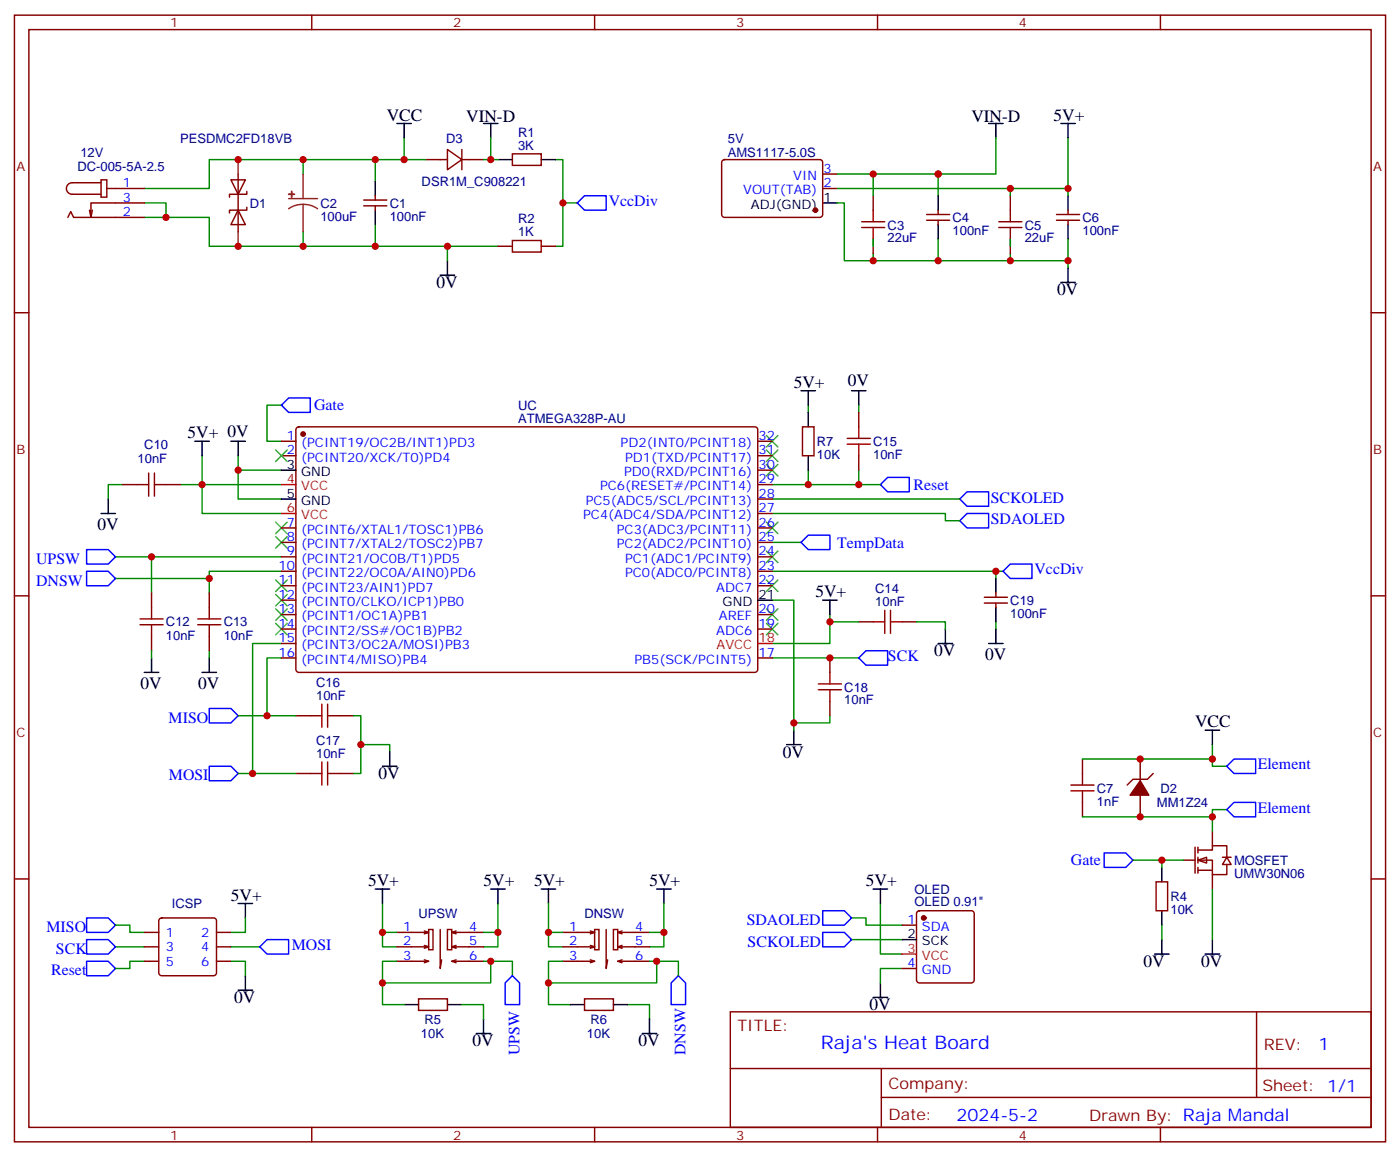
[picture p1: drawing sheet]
<svg xmlns="http://www.w3.org/2000/svg" width="342mm" height="283mm" viewBox="0 0 342 283" stroke-linecap="round" stroke-linejoin="round" font-family="sans-serif">
<g fill="none" stroke="#870000" stroke-width=".35">
<path d="M3.5 3.7h335.2v275.2h-335.2zM7.1 7.2h328v268.1h-328zM76.2 3.7v3.5M145.3 3.7v3.5M214.5 3.7v3.5M283.6 3.7v3.5M56.4 43.9h3.6l-1.8 3.5zM58.2 51.3l1.8 3.6h-3.6zM58.2 42.5v14.1M60.3 46.7v.7h-4.2v.8M60.3 50.6v.7h-4.2v.7M213.4 47.8v3.5"/>
<path d="M213.4 58.4v3.5M226.5 52.4h5.6M226.5 53.8h5.6M229.3 51.3v1.1M229.3 53.8v1.1M246.9 47.8v3.5M246.9 58.4v3.5M3.5 76.4h3.6M335.1 76.4h3.6M196.1 104.2h2.9v7.1h-2.9zM209.9 100.7v3.5M209.9 111.3v3.5"/>
<path d="M3.5 145.5h3.6M37 144.8v3.5M37 155.4v3.5M51.2 144.8v3.5M51.2 155.4v3.5M240.6 147.3h5.6M240.6 145.9h5.6M243.4 144.8v1.1M243.4 147.3v1M335.1 145.5h3.6M72.3 174.8h3.5M82.9 174.8h3.5"/>
<path d="M72.3 188.9h3.5M82.9 188.9h3.5M3.5 214.7h3.6M282.6 215.4h2.8v7h-2.8zM335.1 214.7h3.6M97 234.8h7.8l-1.1 .3M97 231.2h7.8l-1.1 .4M97 227.7h7.8l-1.1 .4M103.7 234.4l1.1 .4M103.7 230.9l1.1 .3M103.7 227.4l1.1 .3M104.8 227h1v5h-1z"/>
<path d="M107.6 227v9.5l.3-2.1M109.4 227h1v5h-1zM111.5 234.4l-1.1 .4M111.5 230.9l-1.1 .3M111.5 227.4l-1.1 .3M118.2 234.8h-7.8l1.1 .3M118.2 231.2h-7.8l1.1 .4M118.2 227.7h-7.8l1.1 .4M137.6 234.8h7.7l-1 .3M137.6 231.2h7.7l-1 .4M137.6 227.7h7.7l-1 .4M144.3 234.4l1 .4"/>
<path d="M144.3 230.9l1 .3M144.3 227.4l1 .3M145.3 227h1.1v5h-1.1zM148.2 227v9.5l.3-2.1M149.9 227h1.1v5h-1.1zM152 234.4l-1 .4M152 230.9l-1 .3M152 227.4l-1 .3M158.7 234.8h-7.7l1 .3M158.7 231.2h-7.7l1 .4M158.7 227.7h-7.7l1 .4M102.3 243.9h7.1v2.9h-7.1z"/>
<path d="M142.9 243.9h7v2.9h-7zM178.5 247.1h156.6v28.2h-156.6zM307.1 247.1v20.9M76.2 275.3v3.6M145.3 275.3v3.6M178.5 261h156.5M214.5 275.3v3.6M215.4 268h119.6M215.4 261v14.1M283.6 275.3v3.6"/>
</g>
<g fill="none" stroke="#008700" stroke-width=".35">
<path d="M58.2 39h15.9M74.1 39v3.5M91.7 39v5.3M98.8 33.7v5.3h-24.7M35.3 53.1h15.9v7h58.2M74.1 56.6v3.5M91.7 54.9v5.2M229.3 42.5v5.3M229.3 58.4v5.3M246.9 46v1.8M246.9 58.4v1.7M261.1 58.4v7"/>
<path d="M213.4 61.9v1.8M246.9 61.9v1.8M197.6 99v1.7M209.9 99v1.7M30 118.4h-3.5v3.5M44.1 118.4h5.3v7h19.4M49.4 111.3v7.1h19.4M58.2 111.3v10.6h10.6M58.2 114.8h10.6M197.6 114.8v3.6M209.9 114.8v3.6M28.2 136h40.6"/>
<path d="M37 136v8.8M68.8 139.5h-17.6v1.8h-23M243.4 139.5v1.8M37 158.9v1.8M51.2 141.3v3.5M51.2 158.9v1.8M68.8 157.2h-7.1v31.7h10.6M243.4 151.9v1.7M58.2 174.8h7.1M68.8 160.7h-3.5v14.1h7M86.4 174.8h1.8v14.1h-1.8M58.2 188.9h3.5"/>
<path d="M88.2 181.9h7v1.7M93.5 227.7v3.5h3.5M121.7 227.7v3.5h-3.5M134.1 227.7v3.5h3.5M134.1 220.7v7h3.5M137.6 234.8h-3.5v5.3h26.4v-5.3M158.7 234.8h7.1v3.5M162.3 227.7v3.5h-3.6M162.3 220.7v7h-3.6M134.1 240.1v5.3h5.2M153.5 245.4h5.2v3.5"/>
</g>
<g fill="none" stroke="#a10000" stroke-width=".35">
<path d="M210.6 55.6h5.7M210.6 54.2h5.7M213.4 51.3v2.9M213.4 55.6v2.8M244.1 55.6h5.7M244.1 54.2h5.7M246.9 51.3v2.9M246.9 55.6v2.8M207.1 108.5h5.6M207.1 107.1h5.6M209.9 104.2v2.9M209.9 108.5v2.8"/>
<path d="M34.2 152.6h5.7M34.2 151.2h5.7M37 148.3v2.9M37 152.6v2.8M48.3 152.6h5.7M48.3 151.2h5.7M51.2 148.3v2.9M51.2 152.6v2.8M75.8 174.8h2.9M78.7 172v5.6M80.1 172v5.6M80.1 174.8h2.8"/>
<path d="M75.8 188.9h2.9M78.7 186.1v5.6M80.1 186.1v5.6M80.1 188.9h2.8"/>
</g>
<path d="M21.2 139.5h5.3l1.7 1.8-1.7 1.8h-5.3zM21.2 134.2h5.3l1.7 1.8-1.7 1.8h-5.3zM51.2 173h5.2l1.8 1.8-1.8 1.8h-5.2zM51.2 187.1h5.2l1.8 1.8-1.8 1.8h-5.2zM165.8 238.3l1.8 1.8v5.3h-3.6v-5.3z" fill="none" stroke="#00f" stroke-width=".35"/>
<g fill="none" stroke="#000" stroke-width=".35">
<path d="M229.3 47.8v3.5M229.3 54.9v3.5M107.6 67.2h3.5M109.4 63.7v3.5M259.3 69h3.5M261.1 65.4v3.6M195.8 95.4h3.5M197.6 95.4v3.6M208.1 95.4h3.6M209.9 95.4v3.6M56.4 107.8h3.6M58.2 107.8v3.5"/>
<path d="M197.6 100.7v3.5M197.6 111.3v3.5M24.7 125.4h3.5M26.5 121.9v3.5M241.7 157.2h3.5M243.4 141.3v3.5M243.4 148.3v3.6M243.4 153.6v3.6M35.3 164.2h3.5M37 160.7v3.5M49.4 164.2h3.5M51.2 160.7v3.5"/>
<path d="M194 178.3v3.6M93.5 187.1h3.5M95.2 183.6v3.5M192.3 181.9h3.5M132.3 217.1h3.5M134.1 217.1v3.6M160.5 217.1h3.5M162.3 217.1v3.6M284 211.8v3.6M60 238.3v3.5M282.2 233h3.6M284 222.4v3.6"/>
<path d="M284 229.5v3.5M294.6 233h3.5M296.3 229.5v3.5M58.2 241.8h3.5M98.8 245.4h3.5M109.4 245.4h3.5M116.4 252.4h3.5M118.2 248.9v3.5M139.3 245.4h3.6M149.9 245.4h3.6M157 252.4h3.5M158.7 248.9v3.5"/>
<path d="M213.4 243.6h3.6M215.2 240.1v3.5"/>
</g>
<path d="M187.3 106.4l2.8 2.8M190.1 106.4l-2.8 2.8" fill="none" stroke="#3c3" stroke-width=".35"/>
<path d="M58.2 39v3.5M58.2 56.6v3.5" fill="none" stroke="#8c2424" stroke-width=".35"/>
<path d="M292.8 210.1l2.1-.7v1.4z" fill="#fff" stroke="#870000" stroke-width=".35"/>
<g fill="none" stroke="#870000" stroke-width=".35">
<path d="M104.1 39h5.3M109.4 36.5l3.5 2.5-3.5 2.5zM112.9 39h5.3M112.9 36.5v5M125.2 37.6h7.1v2.8h-7.1zM176.6 39.2l.5-.2h23.3a.71 .71 0 0 1 .7 .7v12.7a.76 .76 0 0 1-.7 .7h-23.3a.76 .76 0 0 1-.7-.7v-12.7zM16.6 53.1l.7-1.4 .7 1.4h17.3M22.6 51.3l-.4 1.8M24.7 43.9h1.4v4.3h-1.4zM24.7 44.6h-7.1a1.41 1.41 0 0 0-1.4 1.4 1.41 1.41 0 0 0 1.4 1.4h7.1M26.1 46h9.2M35.3 49.6h-13.1v3.5l-.3-1.8"/>
<path d="M88.9 50.3h5.6M88.9 48.9h5.6M91.7 47.8v1.1M91.7 50.3v1M201.1 42.5h3.5M201.1 46h3.5M258.2 52.4h5.7M258.2 53.8h5.7M261.1 51.3v1.1M261.1 53.8v1.1M121.7 60.1h3.5M132.3 60.1h3.5"/>
<path d="M30 118.4h3.5M40.6 118.4h3.5M68.8 107.8h3.5M68.8 111.3h3.5M72.6 104.5l.4-.3h111.5a.71 .71 0 0 1 .7 .8v58.5a.76 .76 0 0 1-.7 .7h-111.5a.76 .76 0 0 1-.7-.7v-58.5zM185.2 107.8h3.5M185.2 111.3h3.5M185.2 118.4h3.5M185.2 114.8h3.5M68.8 128.9h3.5M68.8 132.5h3.5M68.8 136h3.5"/>
<path d="M68.8 139.5h3.5M185.2 128.9h3.5M185.2 132.5h3.5M185.2 136h3.5M185.2 139.5h3.5M185.2 125.4h3.5M185.2 121.9h3.5M68.8 143.1h3.5M68.8 146.6h3.5M68.8 150.1h3.5M68.8 153.6h3.5M68.8 157.2h3.5"/>
<path d="M185.2 143.1h3.5M185.2 150.1h3.5M185.2 153.6h3.5M209.9 151.9h3.5M220.5 151.9h3.5M68.8 160.7h3.5M185.2 160.7h3.5M202.8 160.7v3.5M202.8 171.3v3.5M264.6 185.4v3.5M264.6 196v3.5M278.7 185.4v5.3"/>
<path d="M278.7 194.2v5.3M281.9 188.9l-1.4 1.4h-3.6l-1.4 1.4M289.3 210.1h2.8M292.1 206.9v6.4M292.8 207.6h3.5v-1h3.6v2.8M292.8 210.1h3.5v3.5h3.6v-2.5M292.8 212.5h3.5M292.8 206.9v1.4M292.8 209.4v1.4M292.8 211.8v1.5M296.3 203v3.6M296.3 213.6v3.5"/>
<path d="M298.8 209.4h2.1M299.9 209.4l1 1.7h-2.1zM35.3 227.7h3.5M35.3 231.2h3.5M35.3 234.8h3.5M39 224.4l.5-.2h12.7a.71 .71 0 0 1 .7 .7v12.7a.76 .76 0 0 1-.7 .7h-12.7a.76 .76 0 0 1-.7-.7v-12.7zM52.9 227.7h3.5M52.9 231.2h3.5M52.9 234.8h3.5M220.5 226h3.5M220.5 236.5h3.5M224.2 222.6l.5-.2h12.7a.71 .71 0 0 1 .7 .7v16.3a.76 .76 0 0 1-.7 .7h-12.7a.76 .76 0 0 1-.7-.7v-16.3z"/>
</g>
<g fill="none" stroke="#000" stroke-width=".35">
<path d="M97 30.2h3.5M98.8 30.2v3.5M118.2 30.2h3.5M119.9 30.2v3.5M121.7 39h3.5M132.3 39h3.5M241.7 30.2h3.5M243.4 30.2v3.5M259.3 30.2h3.5M261.1 30.2v3.5M91.7 44.3v3.5M91.7 51.3v3.6"/>
<path d="M201.1 49.6h3.5M261.1 47.8v3.5M261.1 54.9v3.5M47.6 107.8h3.6M49.4 107.8v3.5M68.8 114.8h3.5M68.8 121.9h3.5M185.2 146.6h3.5M201.1 146.6h3.5M202.8 146.6v3.5M229.3 157.2h3.5M231.1 153.6v3.6"/>
<path d="M294.6 178.3h3.5M296.3 178.3v3.6M91.7 217.1h3.5M93.5 217.1v3.6M119.9 217.1h3.6M121.7 217.1v3.6M213.4 217.1h3.6M215.2 217.1v3.6M58.2 220.7h3.5M60 220.7v3.5M220.5 229.5h3.5"/>
</g>
<g fill="#870000" stroke="#870000" stroke-width=".35">
<path d="M278.7 190.7l2.1 3.5h-4.6z"/>
<circle cx="199.3" cy="51.3" r=".53"/>
<circle cx="74.1" cy="106" r=".53"/>
<circle cx="225.8" cy="224.2" r=".53"/>
</g>
<g fill="none" stroke="#008700" stroke-width=".35">
<path d="M58.2 39h-7v7h-15.9M98.8 39h5.3M118.2 39h3.5M119.9 33.7v5.3M135.8 39h1.8v21.1h-1.8M243.4 33.7v8.8h-38.8M261.1 33.7v12.3h-56.5M35.3 49.6h5.3v3.5M137.6 49.6h3.5M204.6 49.6h1.8v14.1h54.7M213.4 42.5v5.3M213.4 58.4v1.7"/>
<path d="M261.1 46v1.8M121.7 60.1h-12.3v3.6M68.8 99h-3.5v8.8h3.5M188.7 118.4h26.5M188.7 125.4h42.4v1.8h3.5M188.7 139.5h56.5M188.7 121.9h45.9M188.7 132.5h7.1M188.7 146.6h5.3v31.7M202.8 150.1v7.1h-14.1M202.8 151.9h7.1M224 151.9h7.1v1.7"/>
<path d="M188.7 160.7h21.2M202.8 174.8v1.8h-8.8M264.6 185.4h31.7M264.6 199.5h31.7M296.3 181.9v5.2h3.6M299.9 197.7h-3.6v5.3M276.9 210.1h12.4M284 210.1v1.7M296.3 217.1v12.4M28.2 226h3.5v1.7h3.6M28.2 231.2h7.1M35.3 234.8h-3.6v1.7h-3.5"/>
<path d="M56.4 234.8h3.6v3.5M56.4 231.2h7.1M60 224.2v3.5h-3.6M93.5 220.7v7h3.5M97 234.8h-3.5v5.3h26.4v-5.3M118.2 234.8h7v3.5M121.7 220.7v7h-3.5M208.1 224.2h3.6v1.8h8.8M208.1 229.5h12.4M215.2 220.7v12.3h5.3M220.5 236.5h-5.3v3.6M284 226v3.5"/>
<path d="M93.5 240.1v5.3h5.3M112.9 245.4h5.3v3.5"/>
</g>
<g fill="none" stroke="#a10000" stroke-width=".35">
<path d="M125.2 58.7h7.1v2.9h-7.1zM33.5 118.4h2.8M36.3 115.5v5.7M37.7 115.5v5.7M37.7 118.4h2.9M213.4 151.9h2.9M216.3 149v5.7M217.7 149v5.7M217.7 151.9h2.8M200 168.5h5.7M200 167h5.7M202.8 164.2v2.8"/>
<path d="M202.8 168.5v2.8M261.8 191.7h5.6M261.8 193.1h5.6M264.6 188.9v2.8M264.6 193.1v2.9"/>
</g>
<g fill="none" stroke="#00f" stroke-width=".35">
<path d="M141.1 49.6l1.8-1.8h5.3v3.5h-5.3zM68.8 99l1.8-1.8h5.2v3.5h-5.2zM215.2 118.4l1.8-1.8h5.2v3.5h-5.2zM195.8 132.5l1.8-1.8h5.2v3.5h-5.2zM234.6 121.9l1.8-1.8h5.3v3.5h-5.3zM234.6 127.2l1.8-1.8h5.3v3.5h-5.3zM245.2 139.5l1.7-1.7h5.3v3.5h-5.3zM209.9 160.7l1.8-1.8h5.3v3.6h-5.3zM299.9 197.7l1.7-1.7h5.3v3.5h-5.3zM299.9 187.1l1.7-1.7h5.3v3.5h-5.3zM269.9 208.3h5.3l1.7 1.8-1.7 1.7h-5.3zM21.2 234.8h5.3l1.7 1.7-1.7 1.8h-5.3z"/>
<path d="M21.2 229.5h5.3l1.7 1.7-1.7 1.8h-5.3zM21.2 224.2h5.3l1.7 1.8-1.7 1.7h-5.3zM65.3 229.5h5.3v3.5h-5.3l-1.8-1.8zM125.2 238.3l1.8 1.8v5.3h-3.5v-5.3zM201.1 227.7h5.3l1.7 1.8-1.7 1.7h-5.3zM201.1 222.4h5.3l1.7 1.8-1.7 1.8h-5.3z"/>
</g>
<g fill="none" stroke="#3c3" stroke-width=".35">
<path d="M67.4 109.9l2.8 2.8M70.2 109.9l-2.8 2.8M187.3 113.4l2.8 2.8M187.3 109.9l2.8 2.8M190.1 113.4l-2.8 2.8M190.1 109.9l-2.8 2.8M67.4 131.1l2.8 2.8M67.4 127.5l2.8 2.9M70.2 131.1l-2.8 2.8M70.2 127.5l-2.8 2.9M187.3 134.6l2.8 2.8M187.3 127.5l2.8 2.9"/>
<path d="M190.1 134.6l-2.8 2.8M190.1 127.5l-2.8 2.9M67.4 152.2l2.8 2.8M67.4 148.7l2.8 2.8M67.4 145.2l2.8 2.8M67.4 141.6l2.8 2.9M70.2 152.2l-2.8 2.8M70.2 148.7l-2.8 2.8M70.2 145.2l-2.8 2.8M70.2 141.6l-2.8 2.9M187.3 152.2l2.8 2.8M187.3 148.7l2.8 2.8"/>
<path d="M187.3 141.6l2.8 2.9M190.1 152.2l-2.8 2.8M190.1 148.7l-2.8 2.8M190.1 141.6l-2.8 2.9"/>
</g>
<path d="M68.8 118.4h3.5M68.8 125.4h3.5M185.2 157.2h3.5M220.5 233h3.5" fill="none" stroke="#f00" stroke-width=".35"/>
<path d="M70.6 48.5h7M74.1 49.9l1.8 .3 1.7 .8M74.1 49.9l-1.9 .3-1.6 .8M74.1 42.5v6M74.1 49.9v6.7" fill="none" stroke="#8c2424" stroke-width=".35"/>
<g fill="#8c2424" stroke="#8c2424" stroke-width=".35">
<path d="M70.6 47.4l1.4 .1z"/>
<path d="M71.3 46.7v1.5z"/>
</g>
<g fill="#c00">
<circle cx="137.6" cy="49.6" r=".88"/>
<circle cx="246.9" cy="63.7" r=".88"/>
<circle cx="213.4" cy="63.7" r=".88"/>
<circle cx="229.3" cy="63.7" r=".88"/>
<circle cx="134.1" cy="227.7" r=".88"/>
<circle cx="162.3" cy="227.7" r=".88"/>
<circle cx="121.7" cy="227.7" r=".88"/>
<circle cx="93.5" cy="227.7" r=".88"/>
<circle cx="37" cy="136" r=".88"/>
<circle cx="51.2" cy="141.3" r=".88"/>
<circle cx="49.4" cy="118.4" r=".88"/>
<circle cx="58.2" cy="114.8" r=".88"/>
<circle cx="61.7" cy="188.9" r=".88"/>
<circle cx="65.3" cy="174.8" r=".88"/>
<circle cx="88.2" cy="181.9" r=".88"/>
<circle cx="134.1" cy="240.1" r=".88"/>
<circle cx="160.5" cy="234.8" r=".88"/>
<circle cx="119.9" cy="234.8" r=".88"/>
<circle cx="243.4" cy="139.5" r=".88"/>
<circle cx="209.9" cy="118.4" r=".88"/>
<circle cx="197.6" cy="118.4" r=".88"/>
<circle cx="202.8" cy="160.7" r=".88"/>
<circle cx="194" cy="176.6" r=".88"/>
<circle cx="74.1" cy="60.1" r=".88"/>
<circle cx="91.7" cy="60.1" r=".88"/>
<circle cx="91.7" cy="39" r=".88"/>
<circle cx="213.4" cy="42.5" r=".88"/>
<circle cx="261.1" cy="63.7" r=".88"/>
<circle cx="246.9" cy="46" r=".88"/>
<circle cx="261.1" cy="46" r=".88"/>
<circle cx="93.5" cy="240.1" r=".88"/>
<circle cx="202.8" cy="151.9" r=".88"/>
<circle cx="284" cy="210.1" r=".88"/>
<circle cx="74.1" cy="39" r=".88"/>
<circle cx="296.3" cy="185.4" r=".88"/>
<circle cx="278.7" cy="185.4" r=".88"/>
<circle cx="296.3" cy="199.5" r=".88"/>
<circle cx="278.7" cy="199.5" r=".88"/>
<circle cx="40.6" cy="53.1" r=".88"/>
<circle cx="58.2" cy="39" r=".88"/>
<circle cx="58.2" cy="60.1" r=".88"/>
<circle cx="229.3" cy="42.5" r=".88"/>
<circle cx="109.4" cy="60.1" r=".88"/>
<circle cx="98.8" cy="39" r=".88"/>
<circle cx="119.9" cy="39" r=".88"/>
</g>
<text font-size="4.6" fill="#00f" x="200.6" y="256.1">Raja's Heat Board</text>
<g font-size="4.2">
<text x="94.5" y="29.5">VCC</text>
<text x="113.9" y="29.8">VIN-D</text>
<text x="237.4" y="29.8">VIN-D</text>
<text x="257.5" y="29.5">5V+</text>
<text x="106.7" y="70.4">0V</text>
<text x="258.4" y="72.1">0V</text>
<text x="194" y="94.7">5V+</text>
<text x="207.2" y="94.2">0V</text>
<text x="45.9" y="107.1">5V+ 0V</text>
<text x="23.9" y="129.4">0V</text>
<text x="199.3" y="145.9">5V+</text>
<text x="228.4" y="160.3">0V</text>
<text x="240.8" y="161.1">0V</text>
<text x="34.3" y="168.2">0V</text>
<text x="48.5" y="168.2">0V</text>
<text x="292.1" y="177.6">VCC</text>
<text x="191.3" y="185">0V</text>
<text x="92.6" y="190.3">0V</text>
<text x="56.4" y="220">5V+</text>
<text x="90" y="216.4">5V+</text>
<text x="118.2" y="216.4">5V+</text>
<text x="130.5" y="216.4">5V+</text>
<text x="158.7" y="216.4">5V+</text>
<text x="211.7" y="216.4">5V+</text>
<text x="279.5" y="236.2">0V</text>
<text x="293.6" y="236.2">0V</text>
<text x="57.3" y="245">0V</text>
<text x="212.5" y="246.7">0V</text>
<text x="115.5" y="255.6">0V</text>
<text x="156.1" y="255.6">0V</text>
</g>
<g font-size="4.2" fill="#00f">
<text x="322.3" y="256.4">1</text>
<text x="233.8" y="273.7">2024-5-2</text>
</g>
<g font-size="3.9" fill="#00f">
<text x="148.8" y="50.3">VccDiv</text>
<text x="76.8" y="100.2">Gate</text>
<text x="223.3" y="119.7">Reset</text>
<text x="242.2" y="122.7">SCKOLED</text>
<text x="242.2" y="128">SDAOLED</text>
<text x="8.8" y="137.8">UPSW</text>
<text x="204.6" y="133.8">TempData</text>
<text x="8.8" y="143.1">DNSW</text>
<text x="252.9" y="140.3">VccDiv</text>
<text x="217" y="161.4">SCK</text>
<text x="41.2" y="176.6">MISO</text>
<text x="41.3" y="190.6">MOSI</text>
<text x="307.4" y="187.9">Element</text>
<text x="307.4" y="198.4">Element</text>
<text x="261.8" y="211.2">Gate</text>
<text x="11.4" y="227.6">MISO</text>
<text x="182.5" y="226">SDAOLED</text>
<text x="13.7" y="233">SCK</text>
<text x="71.3" y="231.9">MOSI</text>
<text x="182.7" y="231.2">SCKOLED</text>
<text x="12.5" y="238.2">Reset</text>
<text x="127" y="257.7" transform="rotate(-90 127 257.7)">UPSW</text>
<text x="167.6" y="257.7" transform="rotate(-90 167.6 257.7)">DNSW</text>
</g>
<g font-size="3.9" fill="#800">
<text x="180.3" y="251.7">TITLE:</text>
<text x="308.9" y="256.4">REV:</text>
<text x="217.2" y="265.9">Company:</text>
<text x="308.5" y="266.5">Sheet: 1/1</text>
<text x="217.2" y="273.6">Date:</text>
<text x="266.2" y="273.7">Drawn By: Raja Mandal</text>
</g>
<g font-size="3.2" fill="#800">
<text x="41.6" y="6.7">1</text>
<text x="110.8" y="6.7">2</text>
<text x="179.9" y="6.7">3</text>
<text x="249.1" y="6.7">4</text>
<text x="4.1" y="41.8">A</text>
<text x="335.7" y="41.8">A</text>
<text x="4.1" y="110.9">B</text>
<text x="335.7" y="110.9">B</text>
<text x="4.1" y="180.1">C</text>
<text x="335.7" y="180.1">C</text>
<text x="41.6" y="278.3">1</text>
<text x="110.8" y="278.3">2</text>
<text x="179.9" y="278.3">3</text>
<text x="249.1" y="278.3">4</text>
</g>
<g font-size="3.2" fill="#000080">
<text x="44" y="34.9">PESDMC2FD18VB</text>
<text x="109" y="34.8">D3</text>
<text x="126.6" y="33.3">R1</text>
<text x="177.9" y="34.9">5V</text>
<text x="18.9" y="41.9">DC-005-5A-2.5</text>
<text x="19.6" y="38.4">12V</text>
<text x="126.6" y="36.5">3K</text>
<text x="177.9" y="38.4">AMS1117-5.0S</text>
<text x="103.1" y="45.4">DSR1M_C908221</text>
<text x="61" y="50.7">D1</text>
<text x="78.3" y="53.9">100uF</text>
<text x="78.3" y="50.7">C2</text>
<text x="95.2" y="53.9">100nF</text>
<text x="95.2" y="50.7">C1</text>
<text x="126.6" y="57.7">1K</text>
<text x="126.6" y="54.5">R2</text>
<text x="217" y="59.1">22uF</text>
<text x="217" y="56.1">C3</text>
<text x="232.8" y="57.4">100nF</text>
<text x="232.8" y="54.2">C4</text>
<text x="250.5" y="59.1">22uF</text>
<text x="250.5" y="56.1">C5</text>
<text x="264.6" y="57.4">100nF</text>
<text x="264.6" y="54.2">C6</text>
<text x="126.7" y="100">UC</text>
<text x="126.7" y="103.2">ATMEGA328P-AU</text>
<text x="33.6" y="113.1">10nF</text>
<text x="35.3" y="109.5">C10</text>
<text x="199.7" y="112.1">10K</text>
<text x="199.7" y="108.9">R7</text>
<text x="213.4" y="112.1">10nF</text>
<text x="213.4" y="109">C15</text>
<text x="213.9" y="148">10nF</text>
<text x="213.9" y="144.8">C14</text>
<text x="246.9" y="147.7">C19</text>
<text x="40.6" y="153">C12</text>
<text x="54.7" y="153">C13</text>
<text x="246.9" y="150.9">100nF</text>
<text x="40.6" y="156.2">10nF</text>
<text x="54.7" y="156.2">10nF</text>
<text x="77.3" y="167.8">C16</text>
<text x="77.3" y="170.9">10nF</text>
<text x="206.4" y="172">10nF</text>
<text x="206.4" y="168.9">C18</text>
<text x="77.3" y="185">10nF</text>
<text x="77.3" y="181.9">C17</text>
<text x="268.1" y="196.8">1nF</text>
<text x="268.1" y="193.6">C7</text>
<text x="282.8" y="197.1">MM1Z24</text>
<text x="283.6" y="193.6">D2</text>
<text x="301.6" y="214.4">UMW30N06</text>
<text x="301.6" y="211.2">MOSFET</text>
<text x="42" y="221.8">ICSP</text>
<text x="223.5" y="221.2">OLED 0.91&quot;</text>
<text x="223.5" y="218.3">OLED</text>
<text x="286.1" y="220">R4</text>
<text x="102.3" y="224.2">UPSW</text>
<text x="142.9" y="224.2">DNSW</text>
<text x="286.1" y="223.2">10K</text>
<text x="103.7" y="250">R5</text>
<text x="144.3" y="250">R6</text>
<text x="102.9" y="253.6">10K</text>
<text x="143.5" y="253.6">10K</text>
</g>
<g font-size="3.2" fill="#00f">
<text x="30" y="45.7">1</text>
<text x="181.7" y="47.4">VOUT(TAB)</text>
<text x="193.9" y="43.9">VIN</text>
<text x="201.3" y="42.2">3</text>
<text x="201.3" y="45.7">2</text>
<text x="30" y="52.7">2</text>
<text x="30" y="49.2">3</text>
<text x="70.1" y="107.4">1</text>
<text x="185.4" y="107.4">32</text>
<text x="70.1" y="110.9">2</text>
<text x="73.6" y="109.2">(PCINT19/OC2B/INT1)PD3</text>
<text x="73.6" y="112.7">(PCINT20/XCK/T0)PD4</text>
<text x="151.7" y="109.2">PD2(INT0/PCINT18)</text>
<text x="152.8" y="112.7">PD1(TXD/PCINT17)</text>
<text x="185.4" y="110.9">31</text>
<text x="146.7" y="119.8">PC6(RESET#/PCINT14)</text>
<text x="152.5" y="116.2">PD0(RXD/PCINT16)</text>
<text x="185.4" y="118">29</text>
<text x="185.4" y="114.5">30</text>
<text x="143.2" y="123.3">PC5(ADC5/SCL/PCINT13)</text>
<text x="185.4" y="125.1">27</text>
<text x="185.4" y="121.5">28</text>
<text x="70.1" y="128.6">7</text>
<text x="73.6" y="130.4">(PCINT6/XTAL1/TOSC1)PB6</text>
<text x="142.5" y="126.8">PC4(ADC4/SDA/PCINT12)</text>
<text x="150.8" y="130.4">PC3(ADC3/PCINT11)</text>
<text x="185.4" y="128.6">26</text>
<text x="70.1" y="132.1">8</text>
<text x="70.1" y="135.6">9</text>
<text x="73.6" y="133.9">(PCINT7/XTAL2/TOSC2)PB7</text>
<text x="73.6" y="137.4">(PCINT21/OC0B/T1)PD5</text>
<text x="150.8" y="133.9">PC2(ADC2/PCINT10)</text>
<text x="152.8" y="137.4">PC1(ADC1/PCINT9)</text>
<text x="185.4" y="135.6">24</text>
<text x="185.4" y="132.1">25</text>
<text x="68.1" y="139.2">10</text>
<text x="68.1" y="142.7">11</text>
<text x="73.6" y="140.9">(PCINT22/OC0A/AIN0)PD6</text>
<text x="152.8" y="140.9">PC0(ADC0/PCINT8)</text>
<text x="185.4" y="142.7">22</text>
<text x="185.4" y="139.2">23</text>
<text x="68.1" y="146.2">12</text>
<text x="68.1" y="149.8">13</text>
<text x="73.6" y="144.5">(PCINT23/AIN1)PD7</text>
<text x="73.6" y="148">(PCINT0/CLKO/ICP1)PB0</text>
<text x="175.1" y="144.5">ADC7</text>
<text x="185.4" y="149.8">20</text>
<text x="68.1" y="153.3">14</text>
<text x="73.6" y="151.5">(PCINT1/OC1A)PB1</text>
<text x="73.6" y="155">(PCINT2/SS#/OC1B)PB2</text>
<text x="175.1" y="155">ADC6</text>
<text x="175.7" y="151.5">AREF</text>
<text x="185.4" y="153.3">19</text>
<text x="68.1" y="156.8">15</text>
<text x="68.1" y="160.3">16</text>
<text x="73.6" y="158.6">(PCINT3/OC2A/MOSI)PB3</text>
<text x="185.4" y="160.3">17</text>
<text x="73.6" y="162.1">(PCINT4/MISO)PB4</text>
<text x="155.1" y="162.1">PB5(SCK/PCINT5)</text>
<text x="98.5" y="227.4">1</text>
<text x="114.7" y="227.4">4</text>
<text x="139.1" y="227.4">1</text>
<text x="155.2" y="227.4">4</text>
<text x="221.8" y="225.6">1</text>
<text x="225.3" y="227.4">SDA</text>
<text x="40.6" y="228.8">1</text>
<text x="40.6" y="232.3">3</text>
<text x="49.1" y="228.8">2</text>
<text x="49.1" y="232.3">4</text>
<text x="98.5" y="230.9">2</text>
<text x="114.7" y="230.9">5</text>
<text x="139.1" y="230.9">2</text>
<text x="155.2" y="230.9">5</text>
<text x="40.6" y="235.8">5</text>
<text x="49.1" y="235.8">6</text>
<text x="98.5" y="234.4">3</text>
<text x="114.7" y="234.4">6</text>
<text x="139.1" y="234.4">3</text>
<text x="155.2" y="234.4">6</text>
<text x="221.8" y="236.2">4</text>
<text x="225.3" y="237.9">GND</text>
</g>
<g font-size="3.2">
<text x="183.6" y="51">ADJ(GND)</text>
<text x="201.3" y="49.2">1</text>
<text x="70.1" y="114.5">3</text>
<text x="73.6" y="116.2">GND</text>
<text x="70.1" y="121.5">5</text>
<text x="73.6" y="123.3">GND</text>
<text x="176.6" y="148">GND</text>
<text x="185.4" y="146.2">21</text>
<text x="221.8" y="229.1">2</text>
<text x="225.3" y="230.9">SCK</text>
</g>
<g font-size="3.2" fill="#f00">
<text x="70.1" y="118">4</text>
<text x="73.6" y="119.8">VCC</text>
<text x="70.1" y="125.1">6</text>
<text x="73.6" y="126.8">VCC</text>
<text x="175.1" y="158.6">AVCC</text>
<text x="185.4" y="156.8">18</text>
<text x="221.8" y="232.7">3</text>
<text x="225.3" y="234.4">VCC</text>
</g>
</svg>
